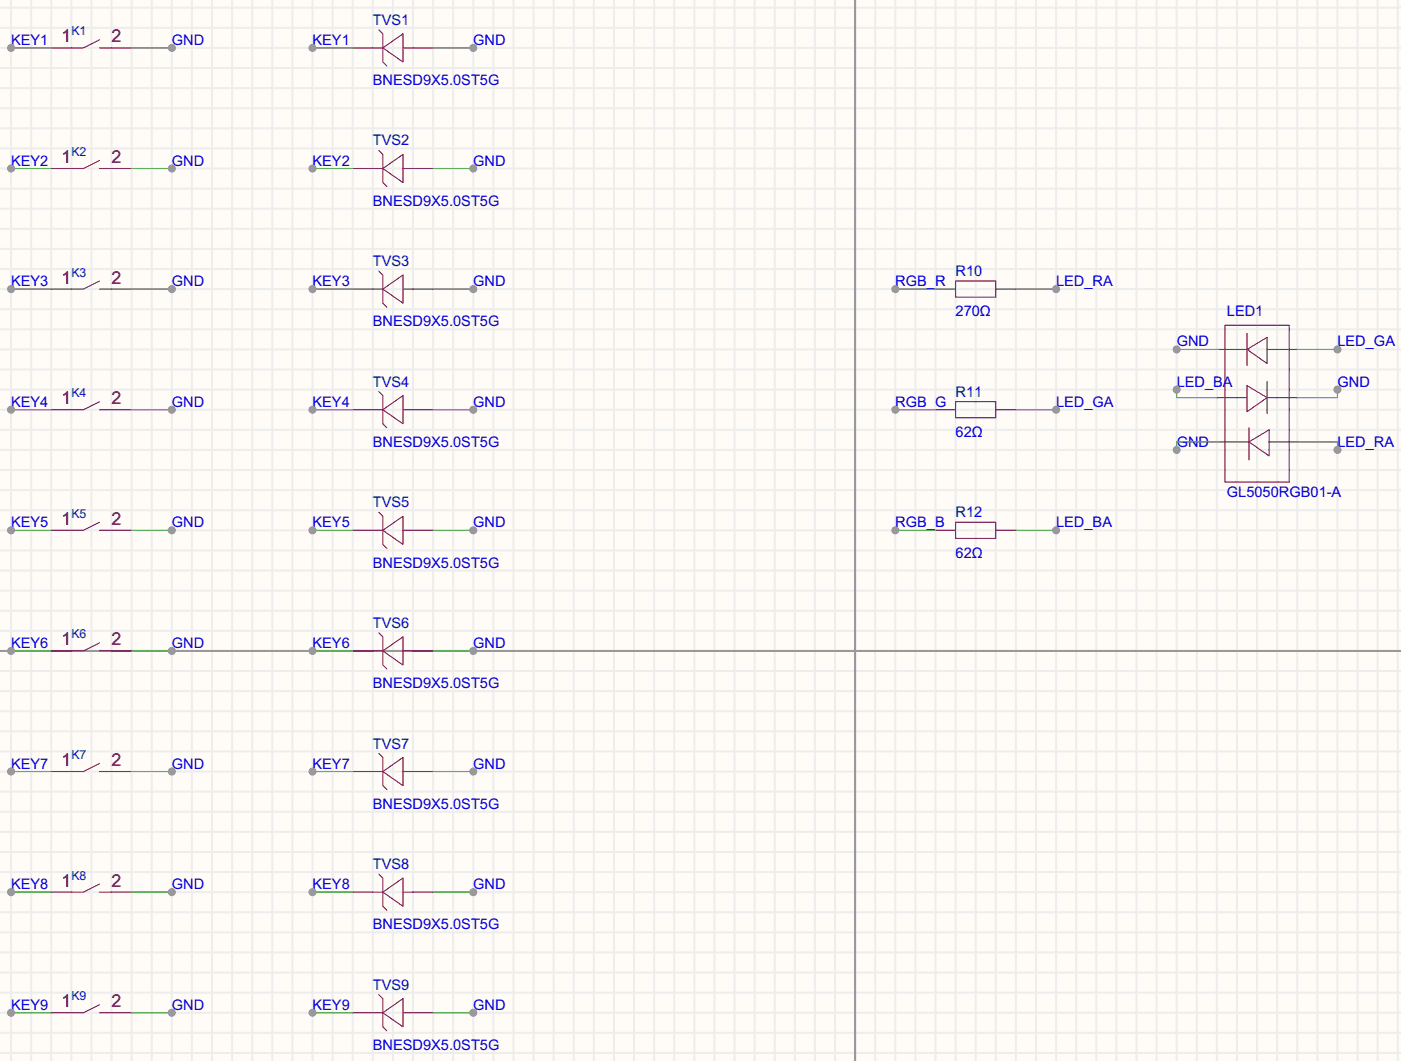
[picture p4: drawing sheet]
<svg xmlns="http://www.w3.org/2000/svg" width="177mm" height="134mm" viewBox="0 0 177 134" stroke-linecap="round" stroke-linejoin="round" font-family="sans-serif">
<path d="M0 0h177.1v134.1h-177.1z" fill="#fffcf7"/>
<g fill="none" stroke="#ededed" stroke-width=".25">
<path d="M1.4 0v134.1M3.9 0v134.1M6.5 0v134.1M9 0v134.1M11.6 0v134.1M14.1 0v134.1M16.6 0v134.1M19.2 0v134.1M21.7 0v134.1M24.3 0v134.1M26.8 0v134.1M29.3 0v134.1"/>
<path d="M31.9 0v134.1M34.4 0v134.1M37 0v134.1M39.5 0v134.1M42 0v134.1M44.6 0v134.1M47.1 0v134.1M49.7 0v134.1M52.2 0v134.1M54.7 0v134.1M57.3 0v134.1M59.8 0v134.1"/>
<path d="M62.4 0v134.1M64.9 0v134.1M67.4 0v134.1M70 0v134.1M72.5 0v134.1M75.1 0v134.1M77.6 0v134.1M80.1 0v134.1M82.7 0v134.1M85.2 0v134.1M87.8 0v134.1M90.3 0v134.1"/>
<path d="M92.8 0v134.1M95.4 0v134.1M97.9 0v134.1M100.5 0v134.1M103 0v134.1M105.5 0v134.1M108.1 0v134.1M110.6 0v134.1M113.2 0v134.1M115.7 0v134.1M118.2 0v134.1M120.8 0v134.1"/>
<path d="M123.3 0v134.1M125.9 0v134.1M128.4 0v134.1M130.9 0v134.1M133.5 0v134.1M136 0v134.1M138.6 0v134.1M141.1 0v134.1M143.6 0v134.1M146.2 0v134.1M148.7 0v134.1M151.3 0v134.1"/>
<path d="M153.8 0v134.1M156.3 0v134.1M158.9 0v134.1M161.4 0v134.1M164 0v134.1M166.5 0v134.1M169 0v134.1M171.6 0v134.1M174.1 0v134.1M176.7 0v134.1M0 1h177.1M0 3.5h177.1"/>
<path d="M0 6.1h177.1M0 8.6h177.1M0 11.1h177.1M0 13.7h177.1M0 16.2h177.1M0 18.8h177.1M0 21.3h177.1M0 23.8h177.1M0 26.4h177.1M0 28.9h177.1M0 31.5h177.1M0 34h177.1"/>
<path d="M0 36.5h177.1M0 39.1h177.1M0 41.6h177.1M0 44.2h177.1M0 46.7h177.1M0 49.2h177.1M0 51.8h177.1M0 54.3h177.1M0 56.9h177.1M0 59.4h177.1M0 61.9h177.1M0 64.5h177.1"/>
<path d="M0 67h177.1M0 69.6h177.1M0 72.1h177.1M0 74.6h177.1M0 77.2h177.1M0 79.7h177.1M0 82.3h177.1M0 84.8h177.1M0 87.3h177.1M0 89.9h177.1M0 92.4h177.1M0 95h177.1"/>
<path d="M0 97.5h177.1M0 100h177.1M0 102.6h177.1M0 105.1h177.1M0 107.7h177.1M0 110.2h177.1M0 112.7h177.1M0 115.3h177.1M0 117.8h177.1M0 120.4h177.1M0 122.9h177.1M0 125.4h177.1"/>
<path d="M0 128h177.1M0 130.5h177.1M0 133.1h177.1"/>
</g>
<path d="M108.1 0v134.1M0 82.3h177.1" fill="none" stroke="#999" stroke-width=".25"/>
<g fill="none" stroke="#a10000" stroke-width=".13">
<path d="M47.1 6.1h1.3M47.9 3.8l.5 .5v3.5l.5 .5M47.9 19l.5 .5v3.6l.5 .5M48.4 6.1l2.5-1.8v3.5zM50.9 6.1h1.3M47.1 21.3h1.3M47.1 36.5h1.3M47.9 34.2l.5 .6v3.5l.5 .5M48.4 21.3l2.5-1.8v3.6zM48.4 36.5l2.5-1.7v3.5zM50.9 21.3h1.3M50.9 36.5h1.3"/>
<path d="M47.1 51.8h1.3M47.9 49.5l.5 .5v3.6l.5 .5M48.4 51.8l2.5-1.8v3.6zM50.9 51.8h1.3M47.1 67h1.3M47.9 64.7l.5 .5v3.6l.5 .5M47.9 80l.5 .5v3.5l.5 .5M48.4 67l2.5-1.8v3.6zM50.9 67h1.3M47.1 82.3h1.3M47.1 97.5h1.3M47.9 95.2l.5 .5v3.6l.5 .5"/>
<path d="M48.4 82.3l2.5-1.8v3.5zM48.4 97.5l2.5-1.8v3.6zM50.9 82.3h1.3M50.9 97.5h1.3M47.1 112.7h1.3M47.9 110.4l.5 .6v3.5l.5 .5M48.4 112.7l2.5-1.7v3.5zM50.9 112.7h1.3M47.1 128h1.3M47.9 125.7l.5 .5v3.6l.5 .5M48.4 128l2.5-1.8v3.6zM50.9 128h1.3"/>
</g>
<g fill="none" stroke="#870000" stroke-width=".13">
<path d="M44.6 6.1h2.5M52.2 6.1h2.5M44.6 21.3h2.5M44.6 36.5h2.5M52.2 21.3h2.5M52.2 36.5h2.5M44.6 51.8h2.5M52.2 51.8h2.5M44.6 67h2.5M52.2 67h2.5M44.6 82.3h2.5M44.6 97.5h2.5"/>
<path d="M52.2 82.3h2.5M52.2 97.5h2.5M44.6 112.7h2.5M52.2 112.7h2.5M44.6 128h2.5M52.2 128h2.5"/>
</g>
<path d="M39.5 6.1h5.1" fill="none" stroke="#008700" stroke-width=".13"/>
<circle cx="39.5" cy="6.1" r=".51" fill="#999"/>
<path d="M54.7 6.1h5.1" fill="none" stroke="#008700" stroke-width=".13"/>
<circle cx="59.8" cy="6.1" r=".51" fill="#999"/>
<path d="M39.5 21.3h5.1" fill="none" stroke="#008700" stroke-width=".13"/>
<circle cx="39.5" cy="21.3" r=".51" fill="#999"/>
<path d="M54.7 21.3h5.1" fill="none" stroke="#008700" stroke-width=".13"/>
<circle cx="59.8" cy="21.3" r=".51" fill="#999"/>
<path d="M39.5 36.5h5.1" fill="none" stroke="#008700" stroke-width=".13"/>
<circle cx="39.5" cy="36.5" r=".51" fill="#999"/>
<path d="M54.7 36.5h5.1" fill="none" stroke="#008700" stroke-width=".13"/>
<circle cx="59.8" cy="36.5" r=".51" fill="#999"/>
<path d="M39.5 51.8h5.1" fill="none" stroke="#008700" stroke-width=".13"/>
<circle cx="39.5" cy="51.8" r=".51" fill="#999"/>
<path d="M54.7 51.8h5.1" fill="none" stroke="#008700" stroke-width=".13"/>
<circle cx="59.8" cy="51.8" r=".51" fill="#999"/>
<path d="M39.5 67h5.1" fill="none" stroke="#008700" stroke-width=".13"/>
<circle cx="39.5" cy="67" r=".51" fill="#999"/>
<path d="M54.7 67h5.1" fill="none" stroke="#008700" stroke-width=".13"/>
<circle cx="59.8" cy="67" r=".51" fill="#999"/>
<path d="M39.5 82.3h5.1" fill="none" stroke="#008700" stroke-width=".13"/>
<circle cx="39.5" cy="82.3" r=".51" fill="#999"/>
<path d="M54.7 82.3h5.1" fill="none" stroke="#008700" stroke-width=".13"/>
<circle cx="59.8" cy="82.3" r=".51" fill="#999"/>
<path d="M39.5 97.5h5.1" fill="none" stroke="#008700" stroke-width=".13"/>
<circle cx="39.5" cy="97.5" r=".51" fill="#999"/>
<path d="M54.7 97.5h5.1" fill="none" stroke="#008700" stroke-width=".13"/>
<circle cx="59.8" cy="97.5" r=".51" fill="#999"/>
<path d="M39.5 112.7h5.1" fill="none" stroke="#008700" stroke-width=".13"/>
<circle cx="39.5" cy="112.7" r=".51" fill="#999"/>
<path d="M54.7 112.7h5.1" fill="none" stroke="#008700" stroke-width=".13"/>
<circle cx="59.8" cy="112.7" r=".51" fill="#999"/>
<path d="M39.5 128h5.1" fill="none" stroke="#008700" stroke-width=".13"/>
<circle cx="39.5" cy="128" r=".51" fill="#999"/>
<path d="M54.7 128h5.1" fill="none" stroke="#008700" stroke-width=".13"/>
<circle cx="59.8" cy="128" r=".51" fill="#999"/>
<path d="M120.8 35.5h5.1v2h-5.1zM120.8 50.8h5.1v2h-5.1zM154.8 41.1h8.1v19.8h-8.1zM157.6 44.2l2.5-1.6v3.3zM157.6 48.7l2.5 1.5-2.5 1.8zM157.6 42.1v4.1M157.9 55.8l2.5-1.5v3.3zM157.9 54.1v4M160.1 48.2v4.1M120.8 66h5.1v2h-5.1z" fill="none" stroke="#a10000" stroke-width=".13"/>
<path d="M118.2 36.5h2.6M125.9 36.5h2.5M118.2 51.8h2.6M125.9 51.8h2.5M153.8 50.2h3.8M154.1 44.2h3.8M154.1 55.8h3.8M160.1 44.2h3.9M160.1 50.2h3.9M160.4 55.8h3.8M118.2 67h2.6M125.9 67h2.5" fill="none" stroke="#870000" stroke-width=".13"/>
<path d="M113.2 36.5h5" fill="none" stroke="#008700" stroke-width=".13"/>
<circle cx="113.2" cy="36.5" r=".51" fill="#999"/>
<path d="M12.6 5l-2.1 1.1h-1.5M12.6 6.1h1.5" fill="none" stroke="#a10000" stroke-width=".13"/>
<path d="M6.5 6.1h2.5M14.1 6.1h2.5" fill="none" stroke="#870000" stroke-width=".13"/>
<path d="M113.2 51.8h5" fill="none" stroke="#008700" stroke-width=".13"/>
<circle cx="113.2" cy="51.8" r=".51" fill="#999"/>
<path d="M113.2 67h5" fill="none" stroke="#008700" stroke-width=".13"/>
<circle cx="113.2" cy="67" r=".51" fill="#999"/>
<path d="M164 44.2h5" fill="none" stroke="#008700" stroke-width=".13"/>
<circle cx="169" cy="44.2" r=".51" fill="#999"/>
<path d="M148.7 44.2h5.4" fill="none" stroke="#008700" stroke-width=".13"/>
<circle cx="148.7" cy="44.2" r=".51" fill="#999"/>
<path d="M169 49.2v1h-5" fill="none" stroke="#008700" stroke-width=".13"/>
<circle cx="169" cy="49.2" r=".51" fill="#999"/>
<path d="M148.7 49.2v1h5.1" fill="none" stroke="#008700" stroke-width=".13"/>
<circle cx="148.7" cy="49.2" r=".51" fill="#999"/>
<path d="M164.2 55.8h4.8v1.1" fill="none" stroke="#008700" stroke-width=".13"/>
<circle cx="169" cy="56.9" r=".51" fill="#999"/>
<path d="M154.1 55.8h-5.4v1.1" fill="none" stroke="#008700" stroke-width=".13"/>
<circle cx="148.7" cy="56.9" r=".51" fill="#999"/>
<path d="M128.4 36.5h5.1" fill="none" stroke="#008700" stroke-width=".13"/>
<circle cx="133.5" cy="36.5" r=".51" fill="#999"/>
<path d="M128.4 51.8h5.1" fill="none" stroke="#008700" stroke-width=".13"/>
<circle cx="133.5" cy="51.8" r=".51" fill="#999"/>
<path d="M128.4 67h5.1" fill="none" stroke="#008700" stroke-width=".13"/>
<circle cx="133.5" cy="67" r=".51" fill="#999"/>
<path d="M1.4 6.1h5.1" fill="none" stroke="#008700" stroke-width=".13"/>
<circle cx="1.4" cy="6.1" r=".51" fill="#999"/>
<path d="M16.6 6.1h5.1" fill="none" stroke="#008700" stroke-width=".13"/>
<circle cx="21.7" cy="6.1" r=".51" fill="#999"/>
<path d="M12.6 20.3l-2.1 1h-1.5M12.6 21.3h1.5" fill="none" stroke="#a10000" stroke-width=".13"/>
<path d="M6.5 21.3h2.5M14.1 21.3h2.5" fill="none" stroke="#870000" stroke-width=".13"/>
<path d="M1.4 21.3h5.1" fill="none" stroke="#008700" stroke-width=".13"/>
<circle cx="1.4" cy="21.3" r=".51" fill="#999"/>
<path d="M16.6 21.3h5.1" fill="none" stroke="#008700" stroke-width=".13"/>
<circle cx="21.7" cy="21.3" r=".51" fill="#999"/>
<path d="M12.6 35.5l-2.1 1h-1.5M12.6 36.5h1.5" fill="none" stroke="#a10000" stroke-width=".13"/>
<path d="M6.5 36.5h2.5M14.1 36.5h2.5" fill="none" stroke="#870000" stroke-width=".13"/>
<path d="M1.4 36.5h5.1" fill="none" stroke="#008700" stroke-width=".13"/>
<circle cx="1.4" cy="36.5" r=".51" fill="#999"/>
<path d="M16.6 36.5h5.1" fill="none" stroke="#008700" stroke-width=".13"/>
<circle cx="21.7" cy="36.5" r=".51" fill="#999"/>
<path d="M12.6 50.8l-2.1 1h-1.5M12.6 51.8h1.5" fill="none" stroke="#a10000" stroke-width=".13"/>
<path d="M6.5 51.8h2.5M14.1 51.8h2.5" fill="none" stroke="#870000" stroke-width=".13"/>
<path d="M1.4 51.8h5.1" fill="none" stroke="#008700" stroke-width=".13"/>
<circle cx="1.4" cy="51.8" r=".51" fill="#999"/>
<path d="M16.6 51.8h5.1" fill="none" stroke="#008700" stroke-width=".13"/>
<circle cx="21.7" cy="51.8" r=".51" fill="#999"/>
<path d="M12.6 66l-2.1 1h-1.5M12.6 67h1.5" fill="none" stroke="#a10000" stroke-width=".13"/>
<path d="M6.5 67h2.5M14.1 67h2.5" fill="none" stroke="#870000" stroke-width=".13"/>
<path d="M1.4 67h5.1" fill="none" stroke="#008700" stroke-width=".13"/>
<circle cx="1.4" cy="67" r=".51" fill="#999"/>
<path d="M16.6 67h5.1" fill="none" stroke="#008700" stroke-width=".13"/>
<circle cx="21.7" cy="67" r=".51" fill="#999"/>
<path d="M12.6 81.2l-2.1 1.1h-1.5M12.6 82.3h1.5" fill="none" stroke="#a10000" stroke-width=".13"/>
<path d="M6.5 82.3h2.5M14.1 82.3h2.5" fill="none" stroke="#870000" stroke-width=".13"/>
<path d="M1.4 82.3h5.1" fill="none" stroke="#008700" stroke-width=".13"/>
<circle cx="1.4" cy="82.3" r=".51" fill="#999"/>
<path d="M16.6 82.3h5.1" fill="none" stroke="#008700" stroke-width=".13"/>
<circle cx="21.7" cy="82.3" r=".51" fill="#999"/>
<path d="M12.6 96.5l-2.1 1h-1.5M12.6 97.5h1.5" fill="none" stroke="#a10000" stroke-width=".13"/>
<path d="M6.5 97.5h2.5M14.1 97.5h2.5" fill="none" stroke="#870000" stroke-width=".13"/>
<path d="M1.4 97.5h5.1" fill="none" stroke="#008700" stroke-width=".13"/>
<circle cx="1.4" cy="97.5" r=".51" fill="#999"/>
<path d="M16.6 97.5h5.1" fill="none" stroke="#008700" stroke-width=".13"/>
<circle cx="21.7" cy="97.5" r=".51" fill="#999"/>
<path d="M12.6 111.7l-2.1 1h-1.5M12.6 112.7h1.5" fill="none" stroke="#a10000" stroke-width=".13"/>
<path d="M6.5 112.7h2.5M14.1 112.7h2.5" fill="none" stroke="#870000" stroke-width=".13"/>
<path d="M1.4 112.7h5.1" fill="none" stroke="#008700" stroke-width=".13"/>
<circle cx="1.4" cy="112.7" r=".51" fill="#999"/>
<path d="M16.6 112.7h5.1" fill="none" stroke="#008700" stroke-width=".13"/>
<circle cx="21.7" cy="112.7" r=".51" fill="#999"/>
<path d="M12.6 127l-2.1 1h-1.5M12.6 128h1.5" fill="none" stroke="#a10000" stroke-width=".13"/>
<path d="M6.5 128h2.5M14.1 128h2.5" fill="none" stroke="#870000" stroke-width=".13"/>
<path d="M1.4 128h5.1" fill="none" stroke="#008700" stroke-width=".13"/>
<circle cx="1.4" cy="128" r=".51" fill="#999"/>
<path d="M16.6 128h5.1" fill="none" stroke="#008700" stroke-width=".13"/>
<circle cx="21.7" cy="128" r=".51" fill="#999"/>
<g font-size="2.2">
<text x="7.8" y="5.4">1</text>
<text x="14.1" y="5.4">2</text>
<text x="7.8" y="20.6">1</text>
<text x="14.1" y="20.6">2</text>
<text x="7.8" y="35.8">1</text>
<text x="14.1" y="35.8">2</text>
<text x="7.8" y="51.1">1</text>
<text x="14.1" y="51.1">2</text>
<text x="7.8" y="66.3">1</text>
<text x="14.1" y="66.3">2</text>
<text x="7.8" y="81.6">1</text>
<text x="14.1" y="81.6">2</text>
<text x="7.8" y="96.8">1</text>
<text x="14.1" y="96.8">2</text>
<text x="7.8" y="112">1</text>
<text x="14.1" y="112">2</text>
<text x="7.8" y="127.3">1</text>
<text x="14.1" y="127.3">2</text>
</g>
<g font-size="1.8" fill="#00f">
<text x="1.4" y="5.7">KEY1</text>
<text x="21.7" y="5.7">GND</text>
<text x="39.5" y="5.7">KEY1</text>
<text x="59.8" y="5.7">GND</text>
<text x="47.1" y="10.8">BNESD9X5.0ST5G</text>
<text x="1.4" y="20.9">KEY2</text>
<text x="21.7" y="20.9">GND</text>
<text x="39.5" y="20.9">KEY2</text>
<text x="59.8" y="20.9">GND</text>
<text x="47.1" y="26">BNESD9X5.0ST5G</text>
<text x="1.4" y="36.2">KEY3</text>
<text x="21.7" y="36.2">GND</text>
<text x="39.5" y="36.2">KEY3</text>
<text x="47.1" y="41.2">BNESD9X5.0ST5G</text>
<text x="59.8" y="36.2">GND</text>
<text x="113.2" y="36.2">RGB_R</text>
<text x="120.8" y="40">270Ω</text>
<text x="133.5" y="36.2">LED_RA</text>
<text x="148.7" y="43.8">GND</text>
<text x="169" y="43.8">LED_GA</text>
<text x="1.4" y="51.4">KEY4</text>
<text x="21.7" y="51.4">GND</text>
<text x="39.5" y="51.4">KEY4</text>
<text x="59.8" y="51.4">GND</text>
<text x="113.2" y="51.4">RGB_G</text>
<text x="133.5" y="51.4">LED_GA</text>
<text x="148.7" y="48.9">LED_BA</text>
<text x="169" y="48.9">GND</text>
<text x="47.1" y="56.5">BNESD9X5.0ST5G</text>
<text x="120.8" y="55.2">62Ω</text>
<text x="148.7" y="56.5">GND</text>
<text x="169" y="56.5">LED_RA</text>
<text x="155.1" y="62.8">GL5050RGB01-A</text>
<text x="1.4" y="66.6">KEY5</text>
<text x="21.7" y="66.6">GND</text>
<text x="39.5" y="66.6">KEY5</text>
<text x="47.1" y="71.7">BNESD9X5.0ST5G</text>
<text x="59.8" y="66.6">GND</text>
<text x="113.2" y="66.6">RGB_B</text>
<text x="120.8" y="70.5">62Ω</text>
<text x="133.5" y="66.6">LED_BA</text>
<text x="1.4" y="81.9">KEY6</text>
<text x="21.7" y="81.9">GND</text>
<text x="39.5" y="81.9">KEY6</text>
<text x="59.8" y="81.9">GND</text>
<text x="47.1" y="87">BNESD9X5.0ST5G</text>
<text x="1.4" y="97.1">KEY7</text>
<text x="21.7" y="97.1">GND</text>
<text x="39.5" y="97.1">KEY7</text>
<text x="59.8" y="97.1">GND</text>
<text x="47.1" y="102.2">BNESD9X5.0ST5G</text>
<text x="1.4" y="112.4">KEY8</text>
<text x="21.7" y="112.4">GND</text>
<text x="39.5" y="112.4">KEY8</text>
<text x="59.8" y="112.4">GND</text>
<text x="47.1" y="117.4">BNESD9X5.0ST5G</text>
<text x="1.4" y="127.6">KEY9</text>
<text x="21.7" y="127.6">GND</text>
<text x="39.5" y="127.6">KEY9</text>
<text x="59.8" y="127.6">GND</text>
<text x="47.1" y="132.7">BNESD9X5.0ST5G</text>
</g>
<g font-size="1.8" fill="#000080">
<text x="47.1" y="3.1">TVS1</text>
<text x="47.1" y="18.4">TVS2</text>
<text x="47.1" y="33.6">TVS3</text>
<text x="120.8" y="34.9">R10</text>
<text x="155.1" y="40">LED1</text>
<text x="47.1" y="48.9">TVS4</text>
<text x="120.8" y="50.1">R11</text>
<text x="47.1" y="64.1">TVS5</text>
<text x="120.8" y="65.4">R12</text>
<text x="47.1" y="79.3">TVS6</text>
<text x="47.1" y="94.6">TVS7</text>
<text x="47.1" y="109.8">TVS8</text>
<text x="47.1" y="125.1">TVS9</text>
</g>
<g font-size="1.6" fill="#000080">
<text x="9" y="4.5">K1</text>
<text x="9" y="19.7">K2</text>
<text x="9" y="35">K3</text>
<text x="9" y="50.2">K4</text>
<text x="9" y="65.4">K5</text>
<text x="9" y="80.7">K6</text>
<text x="9" y="95.9">K7</text>
<text x="9" y="111.2">K8</text>
<text x="9" y="126.4">K9</text>
</g>
</svg>
